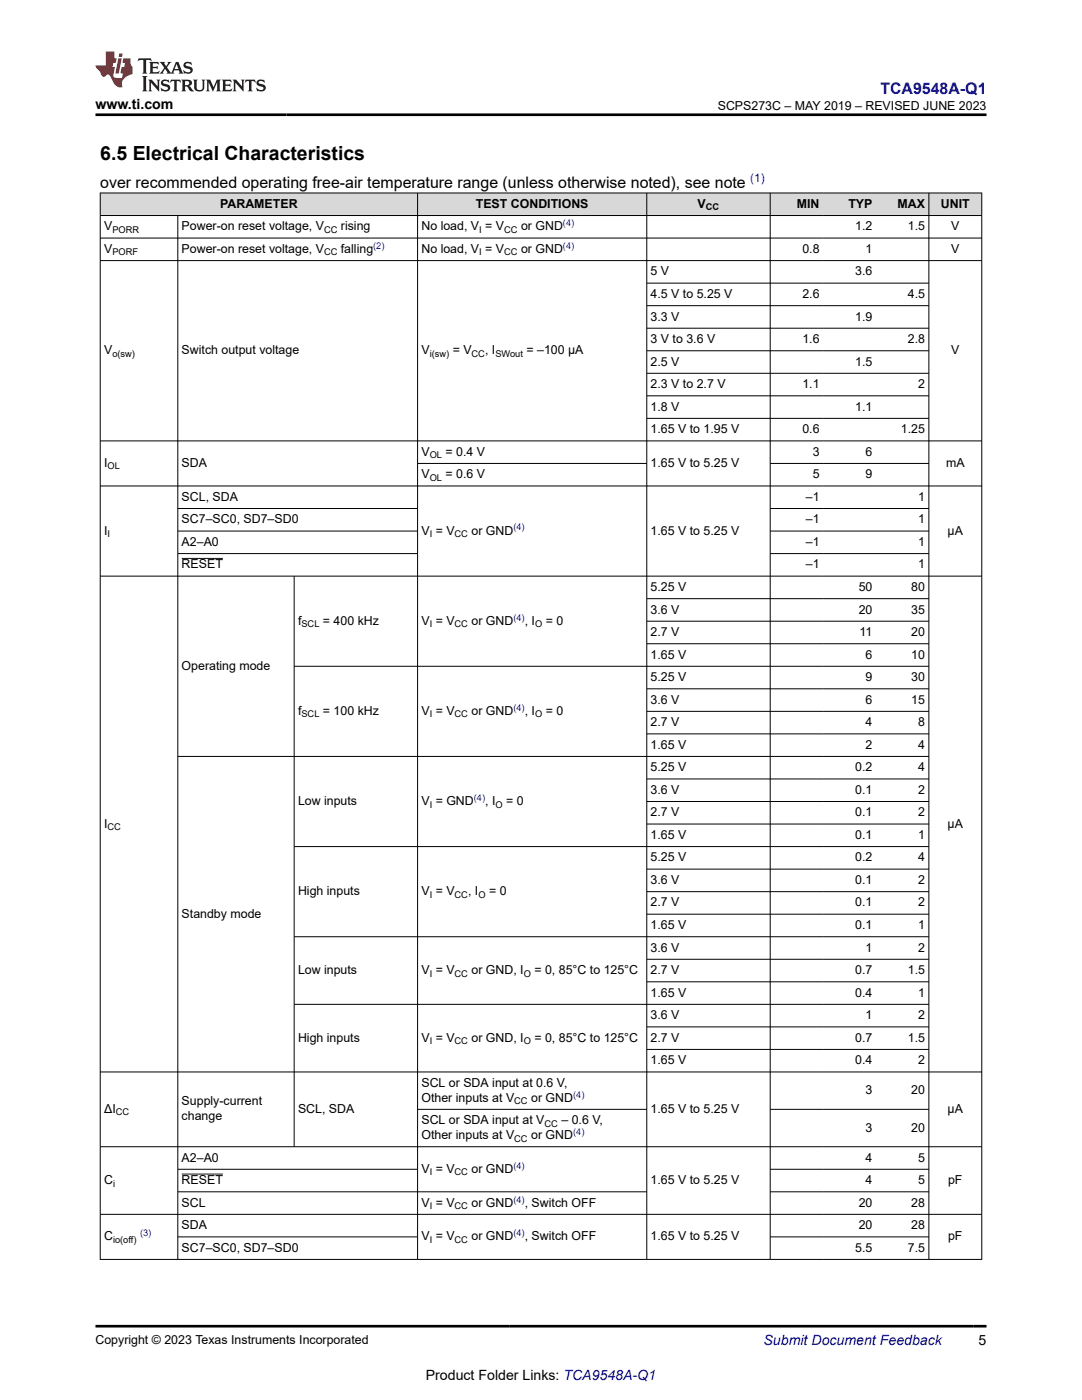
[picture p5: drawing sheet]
<svg xmlns="http://www.w3.org/2000/svg" width="216mm" height="279mm" viewBox="0 0 216 279" stroke-linecap="round" stroke-linejoin="round" font-family="sans-serif">
<g fill="#d8d8d8">
<path d="M20 38.5h175.9v4.5h-175.9z" fill-rule="evenodd"/>
<path d="M20.1 38.6h63.2v4.4h-63.2z" fill-rule="evenodd"/>
<path d="M83.4 38.6h45.6v4.4h-45.6z" fill-rule="evenodd"/>
<path d="M129.1 38.6h24.5v4.4h-24.5z" fill-rule="evenodd"/>
<path d="M153.7 38.6h10.5v4.4h-10.5z" fill-rule="evenodd"/>
<path d="M164.2 38.6h10.6v4.4h-10.6z" fill-rule="evenodd"/>
<path d="M174.8 38.6h10.5v4.4h-10.5z" fill-rule="evenodd"/>
<path d="M185.4 38.6h10.4v4.4h-10.4z" fill-rule="evenodd"/>
</g>
<g fill="none" stroke="#000" stroke-width=".2">
<path d="M19.9 38.5h176.1M20 38.5v212.9M83.3 38.5v212.9M129.1 38.5v212.9M153.7 38.5v212.9M185.3 38.5v212.9M195.9 38.5v212.9M19.9 43h176.1M19.9 47.5h176.1M19.9 52h176.1M35.5 43v208.4M129.1 56.5h56.3"/>
<path d="M129.1 61h56.3M129.1 65.5h56.3M129.1 70h56.3M129.1 74.5h56.3M129.1 79h56.3M19.9 88h176.1M19.9 97h176.1M83.3 92.5h45.8M129.1 83.5h56.3M153.7 92.5h31.7M19.9 115h176.1M35.5 101.5h47.9"/>
<path d="M35.5 106h47.9M35.5 110.5h47.9M36.2 111.4h8.3M58.7 115v113.9M129.1 119.5h56.3M153.7 101.5h31.7M153.7 106h31.7M153.7 110.5h31.7M58.7 133h126.7M129.1 124h56.3M129.1 128.5h56.3M129.1 137.5h56.3"/>
<path d="M35.5 151h149.9M129.1 142h56.3M129.1 146.5h56.3M129.1 155.5h56.3M129.1 160h56.3M129.1 164.5h56.3M129.1 173.5h56.3M129.1 177.9h56.3M185.4 169h-126.7M129.1 182.4h56.3M129.1 191.4h56.3M129.1 195.9h56.3"/>
<path d="M185.4 186.9h-126.7M19.9 213.9h176.1M58.7 200.4h126.7M129.1 204.9h56.3M129.1 209.4h56.3M19.9 228.9h176.1M35.5 233.4h47.9M35.5 237.9h93.6M36.2 234.3h8.3M83.3 221.4h45.8M153.7 221.4h31.7M153.7 233.4h31.7"/>
<path d="M153.7 237.9h31.7M19.9 242.3h176.1M19.9 251.3h176.1M35.5 246.8h47.9M153.7 246.8h31.7"/>
</g>
<path d="M27.7 11.6l-.2 .6 .5-.2h.6v.1v2.2l-.2 .4h1l-.2-.4v-2.2v-.1h.5l.5 .2-.1-.6zM29.8 12.4l.2 .3v1.6l-.2 .4h1.9l.1-.6a1.08 1.08 0 0 1-1.3 .2v-.7h.6l.4 .2v-.7l-.4 .2h-.6v-.5l.2-.2a1 1 0 0 1 1 .3l-.1-.5zM31.8 12.4l1 1.1-1 1.2h.9l-.2-.2 .4-.8 .5 .8-.2 .2h1.6l-.2-.2 .1-.5h1l.1 .5-.1 .2h.9l-.2-.4-.8-1.9h-.5l-1 2.1-.8-1.1 .9-1h-.8l.2 .2-.5 .6-.3-.6 .1-.2zM35.2 12.8l.4 1h-.8zM36.8 12.5a.65 .65 0 0 0-.2 .7 .65 .65 0 0 0 .6 .5l.7 .1 .1 .3a.79 .79 0 0 1-.7 .4 .79 .79 0 0 1-.7-.5l.1 .7 .2-.1a.93 .93 0 0 0 1.1 0 .93 .93 0 0 0 .4-.9 1.46 1.46 0 0 0-1.2-.6l-.1-.3a1.09 1.09 0 0 1 1.2 .2l-.2-.6-.1 .1-.6-.2zM28.4 15.2l.2 .4v2.2l-.2 .4h1l-.2-.4v-2.2l.2-.4zM29.6 15.9l.2 .4v1.5l-.2 .4h.8l-.3-.4v-1.3l1.7 1.8v-2l.2-.4h-.8l.2 .2 .1 1.1-1.2-1.3zM32.3 16a.65 .65 0 0 0-.2 .8 .65 .65 0 0 0 .7 .4l.6 .2 .1 .2a.79 .79 0 0 1-.7 .4 .79 .79 0 0 1-.7-.5l.1 .7 .2-.1a.93 .93 0 0 0 1.1 .1 .93 .93 0 0 0 .4-1 1.46 1.46 0 0 0-1.2-.5l-.1-.4a1.09 1.09 0 0 1 1.2 .2l-.2-.6-.1 .1-.6-.1zM34.1 15.9l-.1 .6a.63 .63 0 0 1 .7-.3l.1 1.6-.3 .4h1l-.2-.4v-1.6a.66 .66 0 0 1 .8 .3l-.1-.6zM36.2 15.9l.2 .4v1.5l-.2 .4h.9l-.2-.2v-.7h.5l.1 .2a.79 .79 0 0 0 1.2 .6l-1-.9a.61 .61 0 0 0 .6-.6 .61 .61 0 0 0-.5-.7zM36.9 16.2h.2a.47 .47 0 0 1 .5 .1 .47 .47 0 0 1 .1 .5l-.2 .1-.6 .1zM38.5 15.9l.2 .2a2.27 2.27 0 0 0 .4 2 1.04 1.04 0 0 0 1.7-.7v-1.3l.2-.2h-.8l.2 .4v1.1a.6 .6 0 0 1-.6 .6 .6 .6 0 0 1-.6-.6v-1.1l.3-.4zM41.1 15.9l.2 .4v1.5l-.2 .4h.7l-.2-.4v-1.4l.9 1.9 .8-1.9v1.4l-.2 .4h1l-.3-.4v-1.5l.3-.4h-.8l-.7 1.5-.7-1.5zM44.3 15.9l.2 .4v1.5l-.2 .4h1.9l.1-.6a1.09 1.09 0 0 1-1.3 .2v-.7h.6l.4 .2v-.6l-.4 .2h-.6v-.6l.2-.1a1.01 1.01 0 0 1 1 .3l-.1-.6zM46.4 15.9l.3 .4v1.5l-.3 .4h.8l-.2-.4v-1.3l1.6 1.8v-2l.2-.4h-.7l.2 .2v1.1l-1.2-1.3zM49 15.9l-.1 .6a.63 .63 0 0 1 .8-.3v1.6l-.3 .4h1l-.2-.4v-1.6a.66 .66 0 0 1 .8 .3l-.1-.6zM51.4 16a.65 .65 0 0 0-.2 .8 .65 .65 0 0 0 .6 .4l.6 .2 .2 .2a.79 .79 0 0 1-.8 .4 .79 .79 0 0 1-.6-.5l.1 .7 .2-.1a.93 .93 0 0 0 1 .1 .93 .93 0 0 0 .5-1 1.46 1.46 0 0 0-1.3-.5l-.1-.4a1.09 1.09 0 0 1 1.3 .2l-.2-.6-.2 .1-.5-.1z" fill="#231f20"/>
<path d="M21.1 10.3v2.7h-2.1l.1 .4 .9 1a.95 .95 0 0 0 .9 .9 .59 .59 0 0 1 .6-.4 .59 .59 0 0 1 .5 .3l.4 .8a1.59 1.59 0 0 0 2.1 1.4 1.61 1.61 0 0 1 1-2.3l1-.3-.1-1.5a1.59 1.59 0 0 1-.4-1.7h-1.4l-.2 .9h.5l-.1 .9h-.5l-.2 .9v.3l.4 .1-.2 .9h-.6a.73 .73 0 0 1-1.1-.7l.3-1.5h-.5l.2-.9h.5l.2-.9h-.5v-1.3zM23.6 11.6l-.6 3.1h.7l.6-3.1zM23.8 10.7l-.1 .6h.7l.1-.6z" fill="#ed1c24"/>
<path d="M19 22.9h177.8M19 264.7h177.8" fill="none" stroke="#000" stroke-width=".53"/>
<text font-size="3.9" x="20" y="32">6.5 Electrical Characteristics</text>
<text font-size="3.2" fill="#00f" x="175.7" y="18.7">TCA9548A-Q1</text>
<text font-size="3.2" x="20" y="37.5">over recommended operating free-air temperature range (unless otherwise noted), see note</text>
<g font-size="2.8">
<text x="19" y="21.8">www.ti.com</text>
<text x="195.3" y="268.5">5</text>
<text x="85" y="275.3">Product Folder Links: TCA9548A-Q1</text>
</g>
<text font-size="2.8" fill="#00f" x="152.4" y="268.5">Submit Document Feedback</text>
<g font-size="2.5">
<text x="143.2" y="21.9">SCPS273C – MAY 2019 – REVISED JUNE 2023</text>
<text x="43.9" y="41.5">PARAMETER</text>
<text x="94.9" y="41.5">TEST CONDITIONS</text>
<text x="139.2" y="41.5">V</text>
<text x="159" y="41.5">MIN</text>
<text x="169.3" y="41.5">TYP</text>
<text x="179.1" y="41.5">MAX</text>
<text x="187.7" y="41.5">UNIT</text>
<text x="20.8" y="46">V</text>
<text x="36.2" y="46">Power-on reset voltage, V</text>
<text x="68" y="46">rising</text>
<text x="84.1" y="46">No load, V = V</text>
<text x="104" y="46">or GND</text>
<text x="170.7" y="46">1.2</text>
<text x="181.1" y="46">1.5</text>
<text x="189.8" y="46">V</text>
<text x="20.8" y="50.5">V</text>
<text x="36.2" y="50.5">Power-on reset voltage, V</text>
<text x="68" y="50.5">falling</text>
<text x="84.1" y="50.5">No load, V = V</text>
<text x="104" y="50.5">or GND</text>
<text x="160.1" y="50.5">0.8</text>
<text x="172.7" y="50.5">1</text>
<text x="189.8" y="50.5">V</text>
<text x="129.8" y="55">5 V</text>
<text x="129.8" y="59.5">4.5 V to 5.25 V</text>
<text x="160.1" y="59.5">2.6</text>
<text x="170.7" y="55">3.6</text>
<text x="181.1" y="59.5">4.5</text>
<text x="129.8" y="64">3.3 V</text>
<text x="170.7" y="64">1.9</text>
<text x="20.8" y="70.7">V</text>
<text x="36.2" y="70.7">Switch output voltage</text>
<text x="84.1" y="70.7">V</text>
<text x="90.3" y="70.7">= V</text>
<text x="96.8" y="70.7">, I</text>
<text x="105.1" y="70.7">= –100 μA</text>
<text x="129.8" y="68.5">3 V to 3.6 V</text>
<text x="160.1" y="68.5">1.6</text>
<text x="181.1" y="68.5">2.8</text>
<text x="189.8" y="70.7">V</text>
<text x="129.8" y="73">2.5 V</text>
<text x="129.8" y="77.5">2.3 V to 2.7 V</text>
<text x="160.1" y="77.5">1.1</text>
<text x="170.7" y="73">1.5</text>
<text x="183.2" y="77.5">2</text>
<text x="129.8" y="82">1.8 V</text>
<text x="170.7" y="82">1.1</text>
<text x="129.8" y="86.5">1.65 V to 1.95 V</text>
<text x="160.1" y="86.5">0.6</text>
<text x="179.8" y="86.5">1.25</text>
<text x="20.8" y="93.2">I</text>
<text x="36.2" y="93.2">SDA</text>
<text x="84.1" y="91">V</text>
<text x="84.1" y="95.5">V</text>
<text x="88.9" y="91">= 0.4 V</text>
<text x="88.9" y="95.5">= 0.6 V</text>
<text x="129.8" y="93.2">1.65 V to 5.25 V</text>
<text x="162.2" y="91">3</text>
<text x="162.2" y="95.5">5</text>
<text x="172.7" y="91">6</text>
<text x="172.7" y="95.5">9</text>
<text x="188.8" y="93.2">mA</text>
<text x="36.2" y="99.9">SCL, SDA</text>
<text x="160.8" y="99.9">–1</text>
<text x="183.2" y="99.9">1</text>
<text x="20.8" y="106.7">I</text>
<text x="36.2" y="104.4">SC7–SC0, SD7–SD0</text>
<text x="84.1" y="106.7">V = V</text>
<text x="94.1" y="106.7">or GND</text>
<text x="129.8" y="106.7">1.65 V to 5.25 V</text>
<text x="160.8" y="104.4">–1</text>
<text x="183.2" y="104.4">1</text>
<text x="189.1" y="106.7">μA</text>
<text x="36.2" y="108.9">A2–A0</text>
<text x="36.2" y="113.4">RESET</text>
<text x="160.8" y="108.9">–1</text>
<text x="160.8" y="113.4">–1</text>
<text x="183.2" y="108.9">1</text>
<text x="183.2" y="113.4">1</text>
<text x="129.8" y="117.9">5.25 V</text>
<text x="171.3" y="117.9">50</text>
<text x="181.8" y="117.9">80</text>
<text x="59.5" y="124.7">f</text>
<text x="64.4" y="124.7">= 400 kHz</text>
<text x="84.1" y="124.7">V = V</text>
<text x="94.1" y="124.7">or GND</text>
<text x="104.7" y="124.7">, I</text>
<text x="108.9" y="124.7">= 0</text>
<text x="129.8" y="122.4">3.6 V</text>
<text x="171.3" y="122.4">20</text>
<text x="181.8" y="122.4">35</text>
<text x="129.8" y="126.9">2.7 V</text>
<text x="129.8" y="131.4">1.65 V</text>
<text x="171.5" y="126.9">11</text>
<text x="172.7" y="131.4">6</text>
<text x="181.8" y="126.9">20</text>
<text x="181.8" y="131.4">10</text>
<text x="36.2" y="133.7">Operating mode</text>
<text x="129.8" y="135.9">5.25 V</text>
<text x="172.7" y="135.9">9</text>
<text x="181.8" y="135.9">30</text>
<text x="59.5" y="142.7">f</text>
<text x="64.4" y="142.7">= 100 kHz</text>
<text x="84.1" y="142.7">V = V</text>
<text x="94.1" y="142.7">or GND</text>
<text x="104.7" y="142.7">, I</text>
<text x="108.9" y="142.7">= 0</text>
<text x="129.8" y="140.4">3.6 V</text>
<text x="172.7" y="140.4">6</text>
<text x="181.8" y="140.4">15</text>
<text x="129.8" y="144.9">2.7 V</text>
<text x="129.8" y="149.4">1.65 V</text>
<text x="172.7" y="144.9">4</text>
<text x="172.7" y="149.4">2</text>
<text x="183.2" y="144.9">8</text>
<text x="183.2" y="149.4">4</text>
<text x="129.8" y="153.9">5.25 V</text>
<text x="170.7" y="153.9">0.2</text>
<text x="183.2" y="153.9">4</text>
<text x="59.5" y="160.7">Low inputs</text>
<text x="84.1" y="160.7">V = GND</text>
<text x="96.8" y="160.7">, I</text>
<text x="101" y="160.7">= 0</text>
<text x="129.8" y="158.4">3.6 V</text>
<text x="170.7" y="158.4">0.1</text>
<text x="183.2" y="158.4">2</text>
<text x="20.8" y="165.2">I</text>
<text x="129.8" y="162.9">2.7 V</text>
<text x="129.8" y="167.4">1.65 V</text>
<text x="170.7" y="162.9">0.1</text>
<text x="170.7" y="167.4">0.1</text>
<text x="183.2" y="162.9">2</text>
<text x="183.2" y="167.4">1</text>
<text x="189.1" y="165.2">μA</text>
<text x="129.8" y="171.9">5.25 V</text>
<text x="170.7" y="171.9">0.2</text>
<text x="183.2" y="171.9">4</text>
<text x="59.5" y="178.7">High inputs</text>
<text x="84.1" y="178.7">V = V</text>
<text x="93.4" y="178.7">, I</text>
<text x="97.6" y="178.7">= 0</text>
<text x="129.8" y="176.4">3.6 V</text>
<text x="170.7" y="176.4">0.1</text>
<text x="183.2" y="176.4">2</text>
<text x="36.2" y="183.2">Standby mode</text>
<text x="129.8" y="180.9">2.7 V</text>
<text x="129.8" y="185.4">1.65 V</text>
<text x="170.7" y="180.9">0.1</text>
<text x="170.7" y="185.4">0.1</text>
<text x="183.2" y="180.9">2</text>
<text x="183.2" y="185.4">1</text>
<text x="129.8" y="189.9">3.6 V</text>
<text x="172.7" y="189.9">1</text>
<text x="183.2" y="189.9">2</text>
<text x="59.5" y="194.4">Low inputs</text>
<text x="84.1" y="194.4">V = V</text>
<text x="94.1" y="194.4">or GND, I</text>
<text x="106.6" y="194.4">= 0, 85°C to 125°C</text>
<text x="129.8" y="194.4">2.7 V</text>
<text x="170.7" y="194.4">0.7</text>
<text x="181.1" y="194.4">1.5</text>
<text x="129.8" y="198.9">1.65 V</text>
<text x="129.8" y="203.4">3.6 V</text>
<text x="170.7" y="198.9">0.4</text>
<text x="172.7" y="203.4">1</text>
<text x="183.2" y="198.9">1</text>
<text x="183.2" y="203.4">2</text>
<text x="59.5" y="207.9">High inputs</text>
<text x="84.1" y="207.9">V = V</text>
<text x="94.1" y="207.9">or GND, I</text>
<text x="106.6" y="207.9">= 0, 85°C to 125°C</text>
<text x="129.8" y="207.9">2.7 V</text>
<text x="170.7" y="207.9">0.7</text>
<text x="181.1" y="207.9">1.5</text>
<text x="129.8" y="212.4">1.65 V</text>
<text x="170.7" y="212.4">0.4</text>
<text x="183.2" y="212.4">2</text>
<text x="36.2" y="220.6">Supply-current</text>
<text x="84.1" y="216.9">SCL or SDA input at 0.6 V,</text>
<text x="84.1" y="219.9">Other inputs at V</text>
<text x="106" y="219.9">or GND</text>
<text x="172.7" y="218.4">3</text>
<text x="181.8" y="218.4">20</text>
<text x="20.8" y="222.1">ΔI</text>
<text x="36.2" y="223.6">change</text>
<text x="59.5" y="222.1">SCL, SDA</text>
<text x="84.1" y="224.4">SCL or SDA input at V</text>
<text x="84.1" y="227.3">Other inputs at V</text>
<text x="106" y="227.3">or GND</text>
<text x="112" y="224.4">– 0.6 V,</text>
<text x="129.8" y="222.1">1.65 V to 5.25 V</text>
<text x="172.7" y="225.8">3</text>
<text x="181.8" y="225.8">20</text>
<text x="189.1" y="222.1">μA</text>
<text x="36.2" y="231.8">A2–A0</text>
<text x="172.7" y="231.8">4</text>
<text x="183.2" y="231.8">5</text>
<text x="20.8" y="236.3">C</text>
<text x="36.2" y="236.3">RESET</text>
<text x="84.1" y="234.1">V = V</text>
<text x="94.1" y="234.1">or GND</text>
<text x="129.8" y="236.3">1.65 V to 5.25 V</text>
<text x="172.7" y="236.3">4</text>
<text x="183.2" y="236.3">5</text>
<text x="189.2" y="236.3">pF</text>
<text x="36.2" y="240.8">SCL</text>
<text x="36.2" y="245.3">SDA</text>
<text x="84.1" y="240.8">V = V</text>
<text x="94.1" y="240.8">or GND</text>
<text x="104.7" y="240.8">, Switch OFF</text>
<text x="171.3" y="240.8">20</text>
<text x="171.3" y="245.3">20</text>
<text x="181.8" y="240.8">28</text>
<text x="181.8" y="245.3">28</text>
<text x="20.8" y="247.6">C</text>
<text x="36.2" y="249.8">SC7–SC0, SD7–SD0</text>
<text x="84.1" y="247.6">V = V</text>
<text x="94.1" y="247.6">or GND</text>
<text x="104.7" y="247.6">, Switch OFF</text>
<text x="129.8" y="247.6">1.65 V to 5.25 V</text>
<text x="170.7" y="249.8">5.5</text>
<text x="181.1" y="249.8">7.5</text>
<text x="189.2" y="247.6">pF</text>
<text x="19" y="268.2">Copyright © 2023 Texas Instruments Incorporated</text>
</g>
<text font-size="2.4" fill="#00f" x="149.7" y="36.4">(1)</text>
<g font-size="1.9">
<text x="140.9" y="42">CC</text>
<text x="22.4" y="46.5">PORR</text>
<text x="64.7" y="46.5">CC</text>
<text x="95.6" y="46.5">I</text>
<text x="100.6" y="46.5">CC</text>
<text x="22.4" y="51">PORF</text>
<text x="64.7" y="51">CC</text>
<text x="95.6" y="51">I</text>
<text x="100.6" y="51">CC</text>
<text x="22.4" y="71.2">o(sw)</text>
<text x="85.7" y="71.2">i(sw)</text>
<text x="94.1" y="71.2">CC</text>
<text x="98.8" y="71.2">SWout</text>
<text x="21.5" y="93.7">OL</text>
<text x="85.7" y="91.4">OL</text>
<text x="85.7" y="95.9">OL</text>
<text x="21.5" y="107.2">I</text>
<text x="85.7" y="107.2">I</text>
<text x="90.7" y="107.2">CC</text>
<text x="60.2" y="125.2">SCL</text>
<text x="85.7" y="125.2">I</text>
<text x="90.7" y="125.2">CC</text>
<text x="106.8" y="125.2">O</text>
<text x="60.2" y="143.2">SCL</text>
<text x="85.7" y="143.2">I</text>
<text x="90.7" y="143.2">CC</text>
<text x="106.8" y="143.2">O</text>
<text x="85.7" y="161.2">I</text>
<text x="98.9" y="161.2">O</text>
<text x="21.5" y="165.7">CC</text>
<text x="85.7" y="179.2">I</text>
<text x="90.7" y="179.2">CC</text>
<text x="95.4" y="179.2">O</text>
<text x="85.7" y="194.9">I</text>
<text x="90.7" y="194.9">CC</text>
<text x="104.5" y="194.9">O</text>
<text x="85.7" y="208.4">I</text>
<text x="90.7" y="208.4">CC</text>
<text x="104.5" y="208.4">O</text>
<text x="102.6" y="220.4">CC</text>
<text x="23.1" y="222.6">CC</text>
<text x="102.6" y="227.8">CC</text>
<text x="108.7" y="224.8">CC</text>
<text x="22.6" y="236.8">i</text>
<text x="85.7" y="234.6">I</text>
<text x="90.7" y="234.6">CC</text>
<text x="85.7" y="241.3">I</text>
<text x="90.7" y="241.3">CC</text>
<text x="22.6" y="248.1">io(off)</text>
<text x="85.7" y="248.1">I</text>
<text x="90.7" y="248.1">CC</text>
</g>
<g font-size="1.9" fill="#00f">
<text x="112.3" y="45.1">(4)</text>
<text x="74.5" y="49.6">(2)</text>
<text x="112.3" y="49.6">(4)</text>
<text x="102.4" y="105.9">(4)</text>
<text x="102.4" y="123.9">(4)</text>
<text x="102.4" y="141.9">(4)</text>
<text x="94.6" y="159.8">(4)</text>
<text x="114.4" y="219">(4)</text>
<text x="114.4" y="226.5">(4)</text>
<text x="102.4" y="233.2">(4)</text>
<text x="102.4" y="240">(4)</text>
<text x="27.9" y="246.7">(3)</text>
<text x="102.4" y="246.7">(4)</text>
</g>
</svg>
